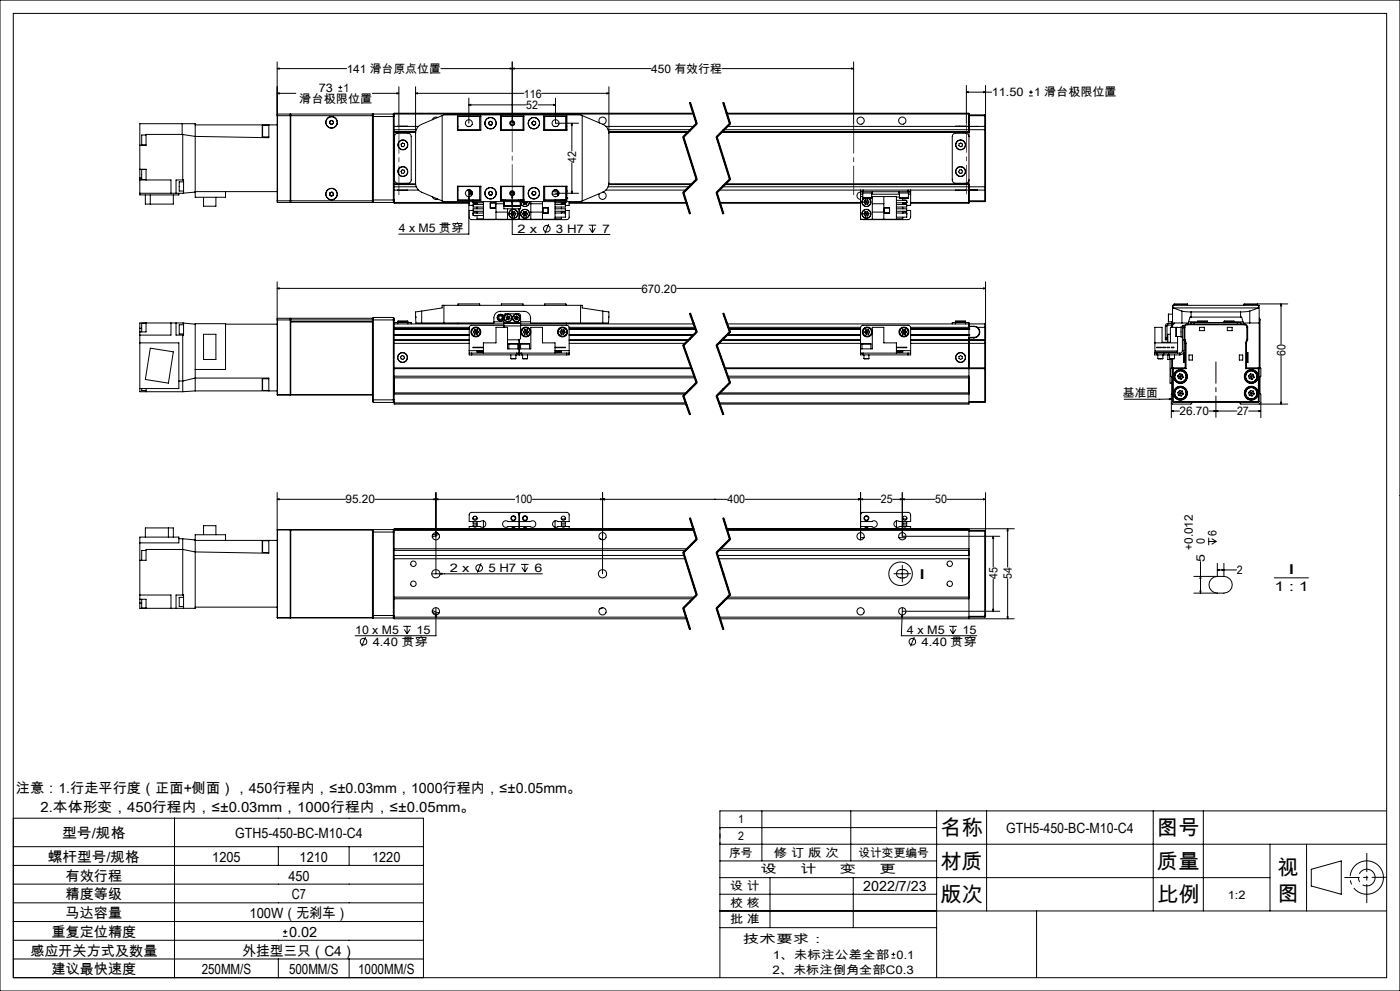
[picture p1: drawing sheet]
<svg xmlns="http://www.w3.org/2000/svg" width="420mm" height="297mm" viewBox="0 0 420 297" stroke-linecap="round" stroke-linejoin="round" font-family="sans-serif">
<g fill="none" stroke="#000" stroke-width=".3">
<path d="M0 0h420v297h-420zM4 4h412v289h-412zM83.1 18.6v41.6M153.7 18.6v18.3M256.1 18.6v18.8M54.6 37.1v3.2M58.6 37.4h24.5M78.8 37.5v3.5M78.8 37.5h1.8M80.6 37.4v3.9l-22-.4-3.8-.6M83.1 20.6l.6-.2v.3zM83.1 28l.6-.2v.3z"/>
<path d="M83.1 28h5.7M83.1 20.6h20.9M83.3 34.2v26.5M83.3 34.2l-.2 .5h28.6M83.3 34.2h3.8M87.1 34.2v26.5M87.1 34.2l.1 .1M87.2 34.3v26.3M87.2 34.2v26.5M87.2 34.2v.1M87.2 34.2h24.6M98.9 36.8l.3 .4"/>
<path d="M99.1 36.2l-.2 .6M99.7 36.1l.3 .5M99.7 36.1l-.6 .1M99.8 37.1l-.6 .1M100 36.6l-.2 .5M101.5 27.3h1.2M101.5 26.2h1.2M102.1 25.6v1.2M111.7 34.2v.5M111.7 34.7v25.5M111.7 34.2h.1M111.7 28h8"/>
<path d="M111.8 34.4v.5h6.5M111.8 34.2v.2M112 34.2v26.5M112 34.2h6M112 34.2l-.2 .2M118 34.2v26.5M118 34.2l.3 .2M118.3 34.4v.5M118.3 34.2v.2M118.3 34.9v25M118.3 37.9h7.3M118.3 39.6h6.4"/>
<path d="M118.3 39.7h6.4M118.3 34.2h89.8M118.3 38.9h6.6M118.3 39.5h6.4M119.1 27.8l.6 .2-.6 .1zM119.3 37.9h3M119.7 26v11.4M124.7 28l.6-.2v.3zM124.7 26v28.8a3 3 0 0 0 1.8 2.8l6.1 2.6M124.7 28h32.5M131.3 35.2h-.1a1.15 1.15 0 0 0-1.5 .7M132.3 20.6h63"/>
<path d="M132.6 34.6l-6.1 2.6a2.94 2.94 0 0 0-1.8 2.8M132.6 34.6v25.6M132.6 34.6l.6-.2h41l.5 .2M137.2 37.9h.2M137.2 38.9h.2M137.2 34.8h7.1v4.2h-7.1zM137.4 38.9h6.9M140.2 37.9h.9M140.7 31.4l.6-.1v.3zM140.7 29.4v7.5M140.7 31.4h17.2M143.9 34.9v4"/>
<path d="M144.3 34.9h-6.9v4.1M146.6 36.9l.3 .5M146.9 37.4h.5M146.9 36.4l-.3 .5M146.9 36.4h.6M147.5 36.4l.2 .5M147.7 36.9l-.3 .5M150.1 34.8h7.1v4.2h-7.1zM150.1 34.9h7.1M150.1 38.9h7.1M150.4 34.9v4M150.5 34.8l.2 .1"/>
<path d="M153.1 20.4l.6 .2-.6 .1zM153.7 20.6l.6-.2v.3zM156.9 34.9v4M159.6 36.7l.1 .6M159.7 37.3l.6 .2M160.1 36.3l.5 .2M160.1 36.3l-.5 .4M160.6 36.5l.1 .6M160.7 37.1l-.4 .4M161.4 31.4h5.3M162.5 28h20.2M163.1 34.9h6.8v4.1"/>
<path d="M163.1 34.8h7v4.2h-7zM163.1 38.9h6.8M163.4 34.9v4M166.1 31.3l.6 .1-.6 .2zM166.2 37.9h.9M166.7 29.4v7.5h6.9M169.8 34.9v4M169.9 37.9h.2M169.9 38.9h.2M171.6 36.9l.1 .6h-.3zM171.6 36.9v8.4M174.7 34.6l6.1 2.6a2.94 2.94 0 0 1 1.9 2.8"/>
<path d="M174.7 34.6v25.6M179.9 36.9a1.1 1.1 0 0 1 .3-1.7 1.1 1.1 0 0 1 1.6 .6 1.1 1.1 0 0 1-.9 1.4M181.8 37.9h26.4M182.1 27.8l.6 .2-.6 .1zM182.4 38.9h24.8M182.6 39.6h23.8M182.6 39.7h23.8M182.6 39.5h24M182.7 26l-.1 29.4a2.98 2.98 0 0 1-1.8 2.2l-6.1 2.6M206.8 30.8l2 6.3M207 30.7l2 6.4-4 4 4 12.6-4 4 2 6.4M207.2 30.7l2 6.3"/>
<path d="M208 33.9h-89.7v.3M208.9 36.9l-4 4M209.1 37.2l-4 4M216.4 39.7h74.3M216.4 39.6h74.3M216.5 39.5h74.2M216.6 20.6h39.5M216.8 30.8l2 6.3M217 30.7l2 6.4-4 4 4 12.6-4 4 2 6.4M217.2 30.7l2 6.3M217.2 38.9h78.2M218 33.9h72.7v.3"/>
<path d="M218.1 34.2h72.6M218.2 37.9h74M218.9 36.9l-4 4M219.1 37.2l-4 4M255.5 20.4l.6 .2-.6 .1zM286.7 37.9h3M289.9 27.6l.6-.1v.3zM289.9 27.6h7.6M289.9 25.6v11.5M290.7 34.2v4.7M290.7 38.9v17.1M290.7 34.4h4.7"/>
<path d="M290.7 34.7h4.7M292.2 37.9h-1.5v1M292.2 37.9h1.1M292.2 37.9h.1M295.1 27.5l.6 .1-.6 .2zM295.4 37.9h-3.2M295.4 37.9v1M295.4 37.9l.3 .2M295.4 38.9h.3M295.4 34.4v.3M295.4 34.4l.3 .2-.3 .1M295.4 34.7v3.2"/>
<path d="M295.4 38.9v17.1M295.7 25.6v12.5M295.7 38.1v.8M295.7 38.9v17.1M308.7 28.7h1.1M308.7 27.6h1.1M309.3 27.1v1.1M41.9 50.7v2.7M41.9 50.7v-13.6h16.7v22h9.1v-1.7M41.9 53.4v5h11.8v-.5M41.9 53.9h9.4v4M41.9 50.7h1.9v3.2"/>
<path d="M41.9 53.4h.6M43.6 58.4v2.8h8.4v-2.8M43.8 50.8h-1.3v3h1.3M43.8 40.5h-1.3v3h1.3M45.1 58.4v2.8M54.6 40.3h-10.8v3.2h-1.9M54.6 40.3h.2M54.8 40.3v13.6M55.1 54.5h-1.3v2.8h1.3M55.1 57.9h-13.2M55.1 57.9v-4h-2.3v4M58.6 57.4h24.5"/>
<path d="M58.6 57.6l-3.5 .3M61.1 59.1v2.7h3.7v-2.7M78.8 41h1.8M98.9 58.4l.5 .3M99 57.8l-.1 .6M99.6 57.6l.4 .4M99.6 57.6l-.6 .2M99.9 58.5l-.5 .2M100 58l-.1 .5M118.3 59.9h-6.5v.5M118.3 59.9v.5M118.3 55.2h6.4"/>
<path d="M118.3 57h7.3M118.3 56h6.6M118.3 55.3h6.4M118.6 40.2l.6-.3h3.1a.97 .97 0 0 1 1.1 1v13a.97 .97 0 0 1-1.1 1h-3a.96 .96 0 0 1-.9-1v-13zM119.3 57h3M120.3 43.2l.5-.3 .5 .2 .1 .5-.5 .4-.5-.2zM120.6 50.9l.6 .1 .2 .5-.3 .5-.6-.1-.2-.5zM129.7 58.9l.1 .2a1.08 1.08 0 0 0 1.5 .5M137.2 57h.2M137.2 55.8h7.1v4.2h-7.1zM137.2 56h.2M137.4 55.8v4.1h6.9"/>
<path d="M137.4 55.9h6.9M140.2 57h.6M140.7 59l.1 .6h-.3zM140.7 56.9v13.3h-21.1M140.8 57.5h.7M140.8 57h.3M140.8 57.5v.7M140.8 57v.5M140.8 58.2v.8M140.8 59.9v.1M140.8 58.2h.6M141.3 57.5v.4h.4"/>
<path d="M141.4 57.9v.8M141.5 57.3v.2M141.5 57.5h.1M141.9 59.9v.1M143.9 55.9v4M146.6 58l.3 .4M146.9 57.4l-.3 .6M146.9 58.4h.6M147.4 57.4l.3 .5M147.4 57.4h-.5M147.7 57.9l-.2 .5M150.1 55.8h7.1v4.2h-7.1z"/>
<path d="M150.1 59.9h7.1M150.1 55.9h7.1M150.4 55.9v4M150.7 59.9l-.2 .1M151.2 59.9v.1M151.7 59.9v.1M153.2 57.9h1M153.5 57.5h.4M153.7 58.7l.1 .6h-.3zM153.7 57.2v13.1h29.3M155.6 59.9v.1M156.2 59.9v.1"/>
<path d="M156.3 59.9h.1M156.9 55.9v4M157.2 60h-.1M159.6 58.1l.4 .4M159.8 57.5l-.2 .6M160.3 57.4l.4 .4M160.3 57.4l-.5 .1M160.5 58.3l-.5 .2M160.7 57.8l-.2 .5M163.1 55.8h7v4.2h-7zM163.1 55.9h6.8M163.4 55.9v4"/>
<path d="M165.7 58.2h1.7M165.7 57.5h1.9M166.2 57h.9M166.3 58.9h.2M166.5 59.9v.1M166.7 57.9h6.9M167.3 57.5v.4h.4M167.4 57.9v.8M168.4 59.9v.1M169.8 55.9v4M169.9 59.4h.2M169.9 59.3h.2"/>
<path d="M169.9 55.8v4.1h-6.8M169.9 57h.2M169.9 57.5h.2M169.9 56h.2M169.9 57.9h.2M170 57v.5M170.1 59.4h.1M171.4 57.3h.3l-.1 .6zM171.6 48.8v9.1M180.9 57.6a1.11 1.11 0 0 1 .9 1.4 1.11 1.11 0 0 1-1.5 .7 1.11 1.11 0 0 1-.4-1.7M181.8 57h24M182.4 56h24.4"/>
<path d="M182.6 55.3h24.8M204.8 41.1l4 12.7M204.8 57.8l2 6.3M205.2 41l4 12.7M205.2 57.7l2 6.3M207.6 55.2h-25M208.9 53.6l-4 4M209.1 53.9l-4 4M214.8 41.1l4 12.7M214.8 57.8l2 6.3M215.2 41l4 12.7M215.2 57.7l2 6.3"/>
<path d="M215.8 57h43.1M216.7 56h78.7M217.4 55.3h73.3M217.5 55.2h73.2M218.9 53.6l-4 4M219.1 53.9l-4 4M258.2 57.6a1.09 1.09 0 0 0-1.1 1.1 1.09 1.09 0 0 0 1.1 1.1M258.2 57.5h.7M258.2 57.5v.7M258.2 57v.5M258.2 58.2v7.5h10.7v-6.8h-7.4M258.2 58.9h.6"/>
<path d="M258.2 58.2h.6M258.7 57.5v.4h3v-.4M258.8 59.3h2.7M258.8 57.9v1.4M258.9 57v.5M258.9 57h13.5M258.9 57.5h13.5M259.3 59.4l-.6 .7-.1 .5M259.4 59.4l-.4 .3-.4 .9M259.5 59.9l-.3 .7M259.5 59.9l.8 1.3M260.3 59.9h-.8"/>
<path d="M260.3 59.9l.4 .7M260.3 59.9l-.7 1.3M260.4 59.4a1.3 1.3 0 0 1 .2 2.2 1.3 1.3 0 0 1-2-1M260.6 59.4a1.34 1.34 0 0 1 0 2.3 1.34 1.34 0 0 1-2-1.1M261.5 57.9v1.4M261.5 58.2h8.3M261.7 58.9v6.8M265.1 58.9v6.8M268.9 59.1h.9M269.7 57.5v.4h3v-.4M269.8 59.3l.1 .1M269.8 59.3h2.7"/>
<path d="M269.8 57.9v1.4M269.9 59.4h.1M270.8 59.4v.6M272.4 57.5h.8M272.4 57h19.8M272.4 57v.5M272.5 59.3l-2.6 .1M272.5 57.9v1.4M272.5 58.2h.7M273.2 57.5v.7M273.2 57v.5M273.2 58.2v3.4h-1.2"/>
<path d="M286.7 57h3M287.7 43.1l.6-.2 .4 .3-.1 .6-.5 .2-.4-.4zM287.8 51l.6-.1 .3 .4-.1 .6-.6 .1-.4-.5zM290.7 40.9a1.02 1.02 0 0 0-1-1h-3a.96 .96 0 0 0-1 1v13a.96 .96 0 0 0 1 1h3a1.02 1.02 0 0 0 1-1M290.7 56v4.7M290.7 56v.9h1.5M292.2 56.9l1.1 .1M292.2 57h1.1M292.2 56.9v.1M293.3 57h2.1M295.4 56h.3M295.4 56v1"/>
<path d="M295.4 57v3.2M295.7 56v.7M295.7 56.7l-.3 .3M295.7 56.7v3.5M83.1 60.2l.2 .5M83.1 60.2h28.6M83.3 60.7h3.8M87.2 60.6h.1M87.2 60.6l-.1 .1M87.2 60.6v.1M87.2 60.7h24.5M111.7 60.2v.5"/>
<path d="M111.7 60.6h.1M111.8 60.4v.2M111.8 60.6l-.1 .1M111.8 60.4l.2 .3M112 60.7h6M118.3 60.7v.2h22.5M118.3 60.4v.3M118.3 60.7h22.5M118.3 60.4l-.3 .3M132.6 60.2l.6 .2h41l.5-.2M140.8 60.4v1.2h1.1M141.9 60.4v.4"/>
<path d="M141.9 60.7h.1M141.9 60.6v.1M141.9 60.8a.61 .61 0 0 0 .6 .4 .61 .61 0 0 0 .6-.4v.5M141.9 63.1h-1.1v2.1l.2 .4 .5 .2 13.9-.1M141.9 63.8v.8h3.1M141.9 63.8h3.1M141.9 60.8h3.1M141.9 63.9v.3M142 60.9h1M142.2 64.6h.6M143.1 63.3v.5a.63 .63 0 0 0-.6-.3 .63 .63 0 0 0-.6 .3M143.1 62.1v.5"/>
<path d="M143.1 64.6v1h1.9M145 60.4v5.3h21.5v-5.3M145 61.3h-3.1v.8h3.1M145 62.6h-3.1v.7h3.1M147.1 60.8h1.6v1.6h-1.6zM147.1 62.3h1.5M147.1 60.8h1.5M148.8 60.4v5.3M148.8 63.6h3.5M148.8 61.1h2.4M151.2 60.4v.3M151.2 61.8v.8h5v-.8"/>
<path d="M151.2 60.7v1.1M151.2 60.7h.1M151.2 61.8h5M151.3 61.6h.1M151.3 61.6h2.3M151.3 60.4v1.2M152.3 62.6v3.1M153.2 64.1h1.6M153.2 64.1l.4 .6M153.6 61.6l-2.3 .1M153.6 60.7h.2M153.6 60.4v1.2"/>
<path d="M153.6 63.4h.8M153.6 63.4l-.4 .7M153.6 64.7h.8M153.6 63.4l.4 .7M153.8 61.6l1.3 .1M153.8 61.6h1.3M153.8 60.4v1.2M154 64.1l.4 .6M154 64.1l-.4 .6M154.4 63.4l.4 .7M154.4 63.4l-.4 .7M154.8 64.1l-.4 .6"/>
<path d="M155.1 61.6h1M155.8 62.6v3.1M156.1 61.6l-1 .1M156.1 60.7h.1M156.1 60.4v1.2M156.2 60.7v1.1M156.2 60.4a1.3 1.3 0 0 0 1.3 1.5 1.3 1.3 0 0 0 1.3-1.5M156.8 64.1h1.5M156.8 60.6h1.5M156.8 64.1l.3 .6M156.8 60.6l.3 .6M156.8 60.4v.2"/>
<path d="M157.1 63.4h.8M157.1 61.2h.8M157.1 64.7h.8M157.1 63.4l-.3 .7M157.1 63.4l.4 .7M157.4 60.4l.1 .2M157.5 64.1l.4 .6M157.5 64.1l-.4 .6M157.5 60.6l.4 .6M157.5 60.6l-.4 .6M157.6 60.4l-.1 .2M157.9 63.4l.4 .7"/>
<path d="M157.9 63.4l-.4 .7M158.2 60.4l.1 .2M158.3 64.1l-.4 .6M158.3 60.6l-.4 .6M158.9 60.4a1.35 1.35 0 0 1-1.4 1.5 1.35 1.35 0 0 1-1.3-1.5v.3M159.2 60.4v5.3M159.2 63.6h3.5M159.2 61.1h3.5M162.7 60.4v5.3M162.8 62.3h1.7v1.6h-1.7zM162.9 62.3h1.5v1.5h-1.5zM164.6 67.1l-1.1 2.9"/>
<path d="M166.5 61.3h3.1v.8h-3.1M166.5 62.6h3.1v.7h-3.1M166.5 63.8h3.1v1.3h-3.1M166.5 60.8h3.1M168.4 63.3v.5a.63 .63 0 0 1 .6-.3 .63 .63 0 0 1 .6 .3M168.4 62.1v.5M168.4 65.1v.5h-1.9M168.5 60.9h1M168.7 60h.6M169.6 60.8a.61 .61 0 0 1-.6 .4 .61 .61 0 0 1-.6-.4v.5M169.6 60h.1M169.6 60.4v.3z"/>
<path d="M169.6 63.9v.3M169.6 63.1h1.1v2.3l-.7 .4-13.9-.1M169.6 60.7h.1M170.7 60.4v1.2h-1.1M170.7 60.9h35.3M170.7 60.7h35.2M176.6 67.5h2.3M176.9 68.4l.8 1.3M177.7 67.5v2.2M178.6 68.4l-.9 1.3M215.9 60.7h42.3M216 60.9h42.2"/>
<path d="M259.2 64.1l.4 .6M259.2 60.6l.4 .6M259.2 60.6h1.5M259.5 63.4h.8M259.5 63.4l-.3 .7M259.5 63.4l.8 1.3M259.9 64.1h-.7M259.9 64.1h.8M259.9 64.1l-.3 .6M260.3 63.4l.4 .7M260.3 63.4l-.4 .7M260.3 64.7h-.7"/>
<path d="M260.3 61.2h-.7M260.7 64.1l-.4 .6M260.7 60.6l-.4 .6M261.7 63.6h3.4M261.7 61.1h3.4M265.3 62.3h1.6v1.6h-1.6zM266.8 62.3h-1.5v1.5h1.5M268.9 60h3.1v.8M268.9 61.3h3.1v.8h-3.1M268.9 62.6h3.1v.7h-3.1M268.9 63.8h3.1M268.9 60.8h3.1"/>
<path d="M270.8 63.3v.5a.66 .66 0 0 1 .6-.3 .66 .66 0 0 1 .6 .3M270.8 62.1v.5M270.8 65.1v.5h-1.9M270.9 60.9h1.1M271.1 60h.6M272 60.8a.64 .64 0 0 1-.6 .4 .64 .64 0 0 1-.6-.4v.5M272 60.4v.3M272 63.9v.3M272 63.1h1.2l-.1 2.3-.7 .4-13.8-.1M272 63.8v1.3h-3.1M272 60.7h.1M273.2 60.7h17.5"/>
<path d="M290.7 60.7v.2h-17.5M290.7 60.2h4.7M290.7 60.4h4.7M295.4 60.2h.3M295.4 60.2v.2M295.7 60.2l-.3 .2M41.9 98.4v1.1M41.9 99.5v17.9h12.9M41.9 98.4h.6M43.8 96.9h-1.3v2.6M43.8 96.8v2.7h-1.9M51.3 96.8v3.6h-9.4"/>
<path d="M52.8 96.8v3.6h2.3v-3.6M55.1 97.3h-1.3v2.8h1.3M55.1 96.8h-13.2v1.6M55.1 96.8l3.5 .4M67.7 97.2h15.4M83.1 86.4l.6-.1v.3zM83.1 84.5v33.8M83.1 86.4h109.3M83.3 95.4v23M83.3 95.4l-.2 .5h35.2M83.3 95.4h3.8M87.1 95.4v23"/>
<path d="M87.1 95.4l.1 23h24.6M87.2 96.4h24.6zM111.7 95.4v.5M111.7 95.4h-24.5l-.1 23M111.7 95.9l.1 23.9M111.8 95.4v.5M112 95.1v25.5M112 95.1h6M112 95.1l-.2 .3M118 95.1v25.5M118 95.1l.3 .3v.5M118.3 97.1h32.9"/>
<path d="M118.3 98.6h22.5M118.3 98.7h22.5M118.3 98.1h22.5M118.3 98.5h22.5M118.3 95.9v14.3M119.3 96.6l.2 .1M119.3 96.3h3M119.3 96.7h-.9v.4M119.3 96.6h3M119.3 96.7h3M119.3 96.3v.3M119.3 96.7v.4"/>
<path d="M122.3 96.6v.1M122.3 96.7h1.1v.4M122.3 96.3v.3M122.3 96.7v.4M124.7 95l.1 1.8h1.7M124.7 95h.1M126.5 96.8h21.7a3.4 3.4 0 0 1 .5-2.9l1.4-.6h7.1a1.99 1.99 0 0 1 2 2v1.5h21.6M126.5 93.2l-1.8 .3v1.5M126.5 93.2l6.1-.9v-.8h42.1v.8l6.1 .9M126.5 93.2v3.6M133.2 91.5v5.3M137.4 91.5v-.4h6.5v.4"/>
<path d="M137.4 96.8v.3M142 99.4l.3 .7M142 99.4l.8 .1M142.4 98.8l.8 .1M142.4 98.8l-.4 .6M142.4 98.8l.4 .7M142.8 99.5l.7 .1M142.8 99.5l.3 .7M142.8 99.5l-.5 .6M143.2 98.9l.3 .7M143.2 98.9l-.4 .6M143.5 99.6l-.4 .6"/>
<path d="M148.2 96.4h3M150.4 91.5v-.4h6.5v.4M151.2 96.9v.8M151.2 96.7v.2M151.2 96.7v-2.3l.4-.4 4.3 .1 .3 .4v2.2M151.2 97.5l-10.1 .1-.3 .5v7M151.2 96.7h5M151.2 96.9h5M151.2 97.7h5M151.2 97.7v.4M151.9 95.1l.1 .6M151.9 95.1l.5 .2"/>
<path d="M152 95.7l.5 .1M152.3 94.7l-.4 .4M152.3 94.7l.6 .2M152.3 94.7l.2 1.1M152.4 95.3l-.4 .4M152.4 95.3l.6 .2M152.9 94.9l.1 .6M152.9 94.9l-.5 .4M153 95.5l-.5 .3M154.4 95.5l.4 .3M154.5 94.9l-.1 .6M154.5 94.9l.4 .4"/>
<path d="M154.9 95.3l.5 .4M154.9 95.3l-.5 .2M155 94.7l.5 .4M155 94.7l-.5 .2M155 94.7l-.2 1.1M155.4 95.7l-.6 .1M155.5 95.1l-.1 .6M155.5 95.1l-.6 .2M156.2 97.7l-.1 3.9-.5 .2h-3.3M156.2 96.9v.8M156.2 96.7v.2M156.2 97.6h14.2l.3 .5v7"/>
<path d="M156.2 97.1h51.9M156.2 96.4h3M157 99.4l.3 .7M157 99.4l.8 .1M157.4 98.8l.8 .1M157.4 98.8l-.4 .6M157.4 98.8l.4 .7M157.8 99.5l.7 .1M157.8 99.5l.3 .7M157.8 99.5l-.5 .6M158.2 98.9l.3 .7M158.2 98.9l-.4 .6"/>
<path d="M158.5 99.6l-.4 .6M163.4 91.5v-.4h6.4l.1 .4M168 99.4l.3 .7M168 99.4l.8 .1M168.4 98.8l.8 .1M168.4 98.8l-.4 .6M168.4 98.8l.4 .7M168.8 99.5l.7 .1M168.8 99.5l.3 .7M168.8 99.5l-.5 .6M169.2 98.9l.3 .7M169.2 98.9l-.4 .6"/>
<path d="M169.5 99.6l-.4 .6M169.9 96.8v.3M170.7 98.6h38M170.7 98.7h38M170.7 98.1h37.8M170.7 98.5h37.9M174.2 91.5v5.3M180.8 93.2l1.9 .3-.2 3.3h-1.7M180.8 93.2v3.6M203 86.4h92.7M206.8 94l2 5.5M207 93.9l2 5.6-4 4 4 11.2-4 4 2 5.6"/>
<path d="M207.2 93.8l1 2.8M208.2 96.6l1 2.8zM208.9 99.4l-4 4M209.1 99.6l-4 4M216.8 94l2 5.5M217 93.9l2 5.6-4 4 4 11.2-4 4 2 5.6M217.2 93.8l2 5.6M218.1 97.1h77.3M218.5 98.1h39.7M218.6 98.5h39.6M218.7 98.6h39.5M218.7 98.7h39.5"/>
<path d="M218.9 99.4l-4 4M219.1 99.6l-4 4M259.4 99.6l.5 .6M259.8 98.9l-.4 .7M259.8 98.9l.4 .6M260.2 99.5l-.8 .1M260.2 99.5l.4 .6M260.2 99.5l-.3 .7M260.5 98.8l-.7 .1M260.5 98.8l.4 .6M260.5 98.8l-.3 .7M260.9 99.4l-.3 .7"/>
<path d="M260.9 99.4l-.7 .1M270.4 99.5l.4 .7M270.4 99.5h.8M270.8 98.8h.8M270.8 98.8l-.4 .7M270.8 98.8l.4 .7M271.2 99.5h.7M271.2 99.5l.3 .7M271.2 99.5l-.4 .7M271.6 98.8l.3 .7M271.6 98.8l-.4 .7M271.9 99.5l-.4 .7"/>
<path d="M273.2 98.1h17.5M273.2 98.6h17.5M273.2 98.7h17.5M273.2 98.5h17.5M286.7 96.6v.1M286.7 96.3h3M286.7 96.7h-1v.4M286.7 96.6h3M286.7 96.3v.3M286.7 96.7v.4M286.7 96.7h3M289.7 96.6l-.1 .1"/>
<path d="M289.7 96.7h1v.4M289.7 96.3v.3M289.7 96.7v.4M290.7 97.1v1M290.7 98.5v.1M290.7 98.6h.1M290.7 97.1v.7h1.5M290.7 98.1v.4M290.7 98.6v1.8M290.7 97.9h1.5M292.2 97.9a1.62 1.62 0 0 1 1.6 1.6 1.62 1.62 0 0 1-1.6 1.6M292.2 97.8l1.1 .3"/>
<path d="M292.2 97.8v.1M293.3 98.1a1.77 1.77 0 0 1 .6 2 1.77 1.77 0 0 1-1.7 1.2M293.3 98.1h2.1M295.1 86.3l.6 .1-.6 .2zM295.4 97.1v1M295.4 97.1l.3 .2v.8h-.3M295.4 98.1v3.7M295.7 84.5v17.3M349.6 97.7h.5M349.6 97.7v3.6M350.1 97.7v3.6M350.3 97.4l-.2 .3"/>
<path d="M350.3 96.9l-.5 .3-.2 .5M350.3 96.9v.5M350.5 94.2l.1 2.2M350.5 94.2h.1M350.6 94.2h-.1M350.6 94.2v2.2M350.6 96.4h1.2M350.6 94.2h1.2M351.5 96.4v1.7M351.8 96.7l-.2 .2h-1.3M351.8 97.4v.7M352 92.3h25.5"/>
<path d="M352 92.3l2.6 .9M352 91.5v.8M352.2 96.8l-.4 .6h-1.5M352.2 91.5v-.4h4.1v.4M352.2 91.3h4.1M352.8 98.1v2.8M352.8 98.1h1.5M353.3 98.1h-2.2v4.5h-2.5v-4.5h-2.1v7.7M354.6 93.2l2.7 .3M354.6 96.8h-2.8v-5.3h26v18.7M354.6 93.2v3.6M354.7 98h-.4v3h.4"/>
<path d="M354.7 98.2h.5M354.7 98.2v6.9M355.2 98.1v-.6h-.5v.7M355.2 98.1h.3M355.2 98.1v7M355.5 98.1v3.7M356.2 97.1a1.02 1.02 0 0 0-1 1M356.2 97.1v.2M356.2 97.3l-.6 .4-.1 .4M356.2 97.1h17.1M356.2 97.3h17.1M356.6 96.4h2.7"/>
<path d="M357.3 95h-.3l-.5 1.8h-1.9M357.3 93.5h14.9M357.3 93.5v1.5M357.3 95h14.9M358.2 96.7h-.9v.4M358.2 96.7h13.1M358.2 96.7v.4M359.3 96.3h3M359.3 96.6v.1M359.3 96.6h3M359.3 96.3v.3M359.9 98.1h1.4v1h-1.4z"/>
<path d="M362.3 96.6l-.1 .1M362.3 96.3v.3M367.2 96.3h3M367.2 96.6l.1 .1M367.2 96.6h3M367.2 96.3v.3M368.2 98.1h1.4v1h-1.4zM370.2 96.6v.1M370.2 96.4h2.7M370.2 96.3v.3M371.3 96.7h1v.4M371.3 96.7v.4"/>
<path d="M372.2 95h.3l.5 1.8h1.9M372.2 93.5v1.5M373.2 91.3h4.1M373.3 97.1a1.02 1.02 0 0 1 1 1M373.3 97.3l.6 .4 .2 .4M373.3 97.1v.2M374.1 98.1h.2M374.1 98.1v3.7M374.3 98.1v3.7M374.9 93.2l-2.7 .3M374.9 96.8h2.9M374.9 93.2v3.6"/>
<path d="M377.3 91.1v.4M377.5 92.3l-2.6 .9M377.5 91.5v.8M377.8 95.4l.2 .5M377.8 95.9h.2M378 95.9v14.3M384.3 91.1l.2 .6h-.3zM384.3 91.1v12.1M386.3 91.1h-13.1v.4M41.9 102.8h11.8v13.6h-11.8M42.5 116.4v.6h1.3M43.8 116.4v1"/>
<path d="M45.1 104.3l6.9 1.1-1.5 9.4-6.9-1.1zM53.7 114.2h1.1l3.8-.9h22v3.9M54.8 100.4v17M58.6 110.7h9.1v-13.7h-9.1v20.2M58.6 117.2h24.5M58.6 117.2l-3.8 .2M61.1 100.2h3.7v7.5h-3.7zM78.8 113.5v3.5M78.8 113.5h1.8M78.8 117h1.8M83.1 118.3l.2 .1M83.3 118.4h3.8"/>
<path d="M111.7 118.2l-28.6 .1M111.7 118.2l.1 .1M111.8 119.8l.2 .8M111.8 119.8h6.5M118.3 110.2v.3M118.3 110.5v10.6h87.5M118.3 110.5h89.2M118.3 112.7h90M118.3 110.2h89.1M118.3 113.2h90.2M118.3 118.1h87.3M118.3 117.8h87.6"/>
<path d="M118.3 100.4h22.5M118.3 100.3h22.5M118.3 101.8h22.5M118.3 102.1h22.5M118.3 102.9h22.5M118.3 100.5h22.5M120.6 106.6l.6 .1 .1 .6-.4 .4-.6-.1-.1-.6zM140.8 105.8h.7M140.8 105.8v.6h.7M140.8 105.1v.7M140.8 105.1h4.2M141.5 105.8h13.5"/>
<path d="M141.5 106.4h13.5M141.5 105.8v.6M142.3 100.1l.8 .1M145 105.8v-3h3.8v-4.7h3.5v6.5h6.9v-6.5h3.5v4.7h3.8v3M145 105.2h-1.9v.3h1.9M145 104.1h-3.1l3.1 .1M152.6 103.1h2.8M152.6 103.1v1.5M153.2 107.5h1.6M153.2 106.4v1.1M154.8 106.4v1.1M155 105.8h1.5"/>
<path d="M155 106.4h.8M155 105.8v.6M155.4 103.1v1.5M155.8 106.4h.7M155.8 101.8v4.6M156.2 103.1h2.7M156.2 103.1v1.5M156.5 105.8h13.5M156.5 106.4h13.5M156.5 105.8v.6M156.8 107.5h1.5M156.8 106.4v1.1"/>
<path d="M157.3 100.1l.8 .1M158.3 106.4v1.1M158.8 103l-2.6 .1M158.9 103.1h.1M158.9 103.1v1.5M166.5 105.2h1.9v.3h-1.9M166.5 104.1h3.1l-3.1 .1M166.5 105.1h4.2M168.3 100.1l.8 .1M170 105.8h.7M170 105.8v.6M170.7 105.8v.6h-.7"/>
<path d="M170.7 105.1v.7M170.7 100.4h37.4M170.7 100.3h37.5M170.7 101.8h36M170.7 102.1h35.7M170.7 102.9h34.9M170.7 100.5h37.3M204.8 103.5l4 11.2M204.8 118.7l2 5.6M205.2 103.4l4 11.2M205.2 118.6l2 5.6M208.9 114.5l-4 4"/>
<path d="M209.1 114.8l-4 4M214.8 103.5l4 11.2M214.8 118.7l2 5.6M215.2 103.4l4 11.2M215.2 118.6l2 5.6M215.5 118.1h75.2M215.6 102.9h42.6M215.9 117.8h74.8M216.4 102.1h41.8M216.7 101.8h41.5M217.4 110.2h78M217.5 110.5h77.9"/>
<path d="M218 100.5h40.2M218.1 100.4h40.1M218.2 100.3h40M218.3 112.7h72.4M218.5 113.2h72.2M218.9 114.5l-4 4M219.1 114.8l-4 4M258.2 105.8h.7M258.2 104.6h3.5v-6.5h3.4v4.7h3.8v3M258.6 103h.1M258.6 103.1h.1M258.6 103.1h2.7"/>
<path d="M258.6 103.1v1.5M258.6 103l2.7 .1M258.9 105.8h13.5M258.9 105.8v.6M258.9 106.4h13.5M259.2 107.5h1.5M259.2 106.4v1.1M260.6 100.1l-.7 .1M260.7 106.4v1.1M261.3 103.1v1.5M268.9 105.2h1.9v.3h-1.9M268.9 104.1h3.1l-3.1 .1"/>
<path d="M268.9 105.1h4.3M270.8 100.2h.7M272.4 105.8h.8M272.4 105.8v.6M273.2 105.1v-6.9l-.5-.7h-13.9l-.5 .3-.1 .4v8.2h.7M273.2 105.8v.6h-.8M273.2 105.1v.7M273.2 100.4h17.5M273.2 100.3h17.5M273.2 101.8h22.2M273.2 102.1h22.2M273.2 102.9h22.2"/>
<path d="M273.2 100.5h17.5M287.7 106.9l.5-.3 .5 .3v.6l-.5 .2-.5-.3zM290.7 100.5v20.6h-74.9M290.7 100.4v.1M290.7 100.4h.1M290.7 101.3h1.5M290.7 101.1h1.5M292.2 101.1v.2M295.4 110.2l.3 .2-.3 .1M295.4 110.2v.3M295.4 101.8h.3M295.4 101.8v.3"/>
<path d="M295.4 102.1v.8M295.4 102.9h.3M295.4 102.9v7.3M295.4 110.5v9.8M295.7 101.9l-.3 .2M295.7 101.8v.1M295.7 101.9v1M295.7 102.9v17.4M346.5 102.8h6.8M346.6 105.2h6.5v.3h-6.5zM347.1 104.1l1.2 .1zM347.1 105.8h-.7v.6h.7"/>
<path d="M347.1 105.8h6.8M347.1 106.4h2M347.1 105.8v.6M347.3 107.5h1.6M347.3 106.4v1.1M348.9 104.1l.7 .1zM348.9 106.4v1.1M349.1 106.4h1.5M349.1 105.8v.6M349.6 101.3v.5h.5v-.5M349.6 101.3h.5M350.1 104.1l.8 .1z"/>
<path d="M350.3 106.4v1.3h1.2M350.6 106.4h3.3M350.6 105.8v.6M350.8 119.4l.6 .2-.6 .2zM350.9 107.5h1.5M350.9 106.4v1.1M351 107.7v7.1h.5M351.1 100.2h-.8v2.4M351.4 119.6l-14.1 .1M351.4 104.1l.7 .1zM351.5 110.2l-.2 .2v2.3l.5 .5M351.5 110.2h4.1"/>
<path d="M351.5 107.6v2.6M351.5 113v5M351.8 110.5l.2-.3v.3M351.8 110.5h.2M351.8 117.8l-.4 .3v7.1M351.8 107.6v2.6M351.8 110.5v9.8M352 110.5h3.8M352 110.5v9.8M352.4 106.4v1.1M352.8 100.9h1.5M353.3 100.9v4.9"/>
<path d="M353.3 117.6l.2 .9M353.3 117.6l.8 .3M353.3 112.6l.2 .8M353.3 112.6l.8 .3M353.5 118.5l.9 .2M353.5 113.4l.9 .3M353.9 117l.8 .2M353.9 117l-.6 .6M353.9 117l.2 .9M353.9 112l.8 .2M353.9 112l-.6 .6M353.9 112l.2 .9"/>
<path d="M353.9 105.8v.6M354.1 117.9l-.6 .6M354.1 117.9l.3 .8M354.1 117.9l.9 .2M354.1 112.9l-.6 .5M354.1 112.9l.3 .8M354.1 112.9l.9 .2M354.7 105.1l-.3 .6-.5 .1M354.7 105.1h.5M354.7 117.2l.3 .9M354.7 117.2l-.6 .7M354.7 112.2l.3 .9"/>
<path d="M354.7 112.2l-.6 .7M355 118.1l-.6 .6M355 113.1l-.6 .6M355.2 105.1a1.33 1.33 0 0 1-1.3 1.3M355.2 105.7v3M355.2 108.7h.3M355.2 105.7h.3M355.3 102.1l.3 .8M355.5 101.8h-.3l.1 .3M355.5 101.8v.1M355.5 105.7h.1M355.5 101.9l-.2 .2"/>
<path d="M355.5 101.9l.3 1M355.5 105.7v3M355.6 108.6l-.1 .1M355.6 102.9h.2M355.6 110.2l.2 .3M355.6 102.9v7.3M355.8 102.9v7.6M356.7 106.4h1v1.5h-1zM371.8 106.4h1v1.5h-1zM373.7 102.9h.2M373.7 110.5h3.8M373.7 102.9v7.6"/>
<path d="M373.9 108.6l.1 .1M373.9 110.2l-.2 .3M373.9 110.2h4.1M373.9 102.9v7.3M374 105.7h-.1M374 101.9l-.3 1M374 101.9l.2 .2M374 105.7v3M374 108.7h.3M374 105.7h.3M374.1 101.8h.2M374.1 101.8l-.1 .1"/>
<path d="M374.2 102.1l-.3 .8M374.3 105.7v3M374.3 101.8l-.1 .3M374.5 117.6l.3 .9M374.5 117.6l1.7 .5M374.5 112.6l.3 .8M374.5 112.6l1.7 .5M374.8 118.5l.8 .2M374.8 113.4l.8 .3M375.1 117l.9 .2M375.1 117l-.6 .6M375.1 117l.3 .9"/>
<path d="M375.1 112l.9 .2M375.1 112l-.6 .6M375.1 112l.3 .9M375.4 117.9l-.6 .6M375.4 117.9l.2 .8M375.4 112.9l-.6 .5M375.4 112.9l.2 .8M376 117.2l.2 .9M376 117.2l-.6 .7M376 112.2l.2 .9M376 112.2l-.6 .7M376.2 118.1l-.6 .6"/>
<path d="M376.2 113.1l-.6 .6M377.5 110.5v-.3l.3 .3M377.5 110.5h.3M377.5 110.5v9.8M377.8 117.8l.4 .4v7M377.8 110.5v9.8M378 110.2l.2 .2v2.3l-.4 .5M378 113v5M384.3 106.7v14.4M112 120.6h6M118.3 120.8h87.4M118.3 120.3l-.3 .3"/>
<path d="M215.7 120.8h75M290.7 120.3h4.7M290.7 120.6h4.7M295.4 120.3h.3M295.4 120.3v.3M295.7 120.3l-.3 .3M351.4 123.2h2.5M351.4 123.2l.6-.2v.4zM351.8 120.3h.2M351.8 120.3l.2 .3M352 120.3v.3M352 120.3h25.5"/>
<path d="M352 120.6h25.5M357.8 120.6l-.5 .5h-5.5l-.4-.3M362.7 123.2h8.4M364.2 123l.6 .2-.6 .2zM364.8 123.2l.6-.2v.4zM371.8 120.6l.5 .5h14M374.6 123.2h3.6M377.5 120.3v.3M377.5 120.3h.3M377.6 123l.6 .2-.6 .2zM377.8 120.3l-.3 .3M378.2 120.6l-.4 .5"/>
<path d="M384.2 120.5h.3l-.2 .6zM50.5 158.2v2.8M83.1 149.6l.6-.1v.3zM83.1 149.6h20.5M83.1 147.6v37.5M83.3 158.7v26.5M83.3 158.7l28.4 .2M83.3 158.7h3.8M87.1 158.7v26.5M87.2 158.7h24.6v26.5h-24.6zM111.8 158.8l-.1 .1M112 158.7v26.5"/>
<path d="M112 158.7l-.2 .3v.5h6.5M112 158.7h6M112.5 149.6h41.9M118 158.7v26.5M118 158.7l.3 .3h89.8M118.3 158.6h89.7M130.2 149.5l.6 .1-.6 .2zM130.8 149.6l.6-.1v.3zM130.8 147.6v24.4M131.3 159.7l-1.6 .7M140.8 158.5v-.7h3.2a1.03 1.03 0 0 0 1.5 0 1.03 1.03 0 0 0 0-1.5 1.03 1.03 0 0 0-1.5 0h-3.2v-2.1l.2-.4 .4-.2h13.8l.4 .3 .2 .4 .2-.5 .4-.2h13.7l.5 .3 .1 2.4h-3.2a1.03 1.03 0 0 0-1.4 0 1.03 1.03 0 0 0 0 1.5 1.03 1.03 0 0 0 1.4 0h3.2v.7M141.9 155.1v.4"/>
<path d="M141.9 156.3v.5h1.2M141.9 155.5h1.2M142 158.5l.5-.3 .5 .3M142.2 154.8h.6M143.1 155.1v.4M143.1 156.3v1.5M143.1 157.3h-1.2v.5M145 156.1v1.9M151 156.5a1.08 1.08 0 0 1 1.5-.2h6.5a1.03 1.03 0 0 1 1.4 0 1.03 1.03 0 0 1 0 1.5 1.03 1.03 0 0 1-1.4 0h-6.5a1.02 1.02 0 0 1-1.3 0 1.02 1.02 0 0 1-.2-1.3zM153.4 158.5l.6-.4 .7 .4M153.5 158.5l.5-.3 .5 .3M155.4 153.7h.7"/>
<path d="M155.8 153.7v4.8M156.8 158.5l.7-.4 .7 .4M157 158.5l.5-.3 .5 .3M166.5 156.1v1.9M168.4 155.1v.4M168.4 156.3v1.5M168.4 157.3h1.2v.5M168.4 155.5h1.2M168.5 158.5l.5-.3 .5 .3M169.6 155.1v.4M169.6 156.3v.5h-1.2M180.2 149.5l.6 .1-.6 .2z"/>
<path d="M180.8 149.6l.6-.1v.3zM180.8 147.6v24.4M206.8 155.3l2 6.4M207 155.3l2 6.3-4 4 4 12.7-4 4 2 6.3M207.2 155.2l1 3.2M208 158.5h-89.7v27h87.7M208.2 158.4l1 3.2zM214.3 149.6h.1M216.8 155.3l2 6.4M217 155.3l2 6.3-4 4 4 12.7-4 4 2 6.3M217.2 155.2l2 6.4M218 158.5h86.3"/>
<path d="M218 158.6h72.7M218.1 159h77.3M218.2 149.6h-58.5M223.5 149.6h40.8M257.6 149.5l.6 .1-.6 .2zM258.2 149.6l.6-.1v.3zM258.2 147.6v13.5M258.2 156.3h3.2a1.03 1.03 0 0 1 1.5 0 1.03 1.03 0 0 1 0 1.5 1.03 1.03 0 0 1-1.5 0h-3.2M258.2 154.3l.1-.4 .5-.3h13.8l.4 .3 .2 2.4h-3.3a1.04 1.04 0 0 0-1.4 0 1.04 1.04 0 0 0 0 1.5 1.04 1.04 0 0 0 1.4 0h3.3v.7M258.2 153.7h.4M259.3 158.5l.6-.4 .7 .4M259.4 158.5l.5-.3 .5 .3"/>
<path d="M267.8 149.6h12.7M268.9 156.1v1.9M270.1 149.5l.6 .1-.6 .2zM270.7 149.6l.6-.1v.3zM270.7 147.6v13.1h29.2M270.8 155.1v.4M270.8 156.3v1.5M270.8 157.3h1.2v.5M270.8 155.5h1.2M270.9 158.5l.5-.3 .6 .3M272 155.1v.4M272 156.3v.5h-1.2"/>
<path d="M284.1 149.6h11.6M290.7 158.5v27M290.7 159.2h4.7M295.1 149.5l.6 .1-.6 .2zM295.4 159l.3 .1-.3 .1M295.4 159v.2M295.4 159.2v25.5M295.7 147.6v37.1M302.3 158.5l.1 .6h-.3zM302.3 158.5v11.5M41.9 179.6v1.1M41.9 162.7h11.8v-1.7h-11.8v18.6"/>
<path d="M41.9 178.3h9.4v4M41.9 179.6h1.9v2.7M42.5 179.6v2.6h1.3M43.6 161v-2.8h8.4v2.8M43.8 165h-1.3v2.9M53.7 161.5h1.1M54.8 161.5v16.8M54.8 161.5l3.8 .3M55.1 179h-1.3v2.8h1.3M58.6 162h24.5M61.1 160.3v-2.8h3.7v2.8M67.7 162v-1.7h-9.1v22h-16.7v-1.6"/>
<path d="M78.8 162.1v3.5M78.8 162.1h1.8M78.8 165.6h1.8M80.6 162v3.8l-22-.4-3.8-.7h-11v3.2h-1.9M118.3 167.4l87.3 .1M118.3 179.5h89.5M118.3 179h90M118.3 164.5h87.8M118.3 165h87.3M129.5 172h33.2M131.7 160.1l-2 .9M132 172l.6-.2v.3z"/>
<path d="M144.3 168.8l-1.1 2.8M156.3 169.2h2.3M156.6 170.1l.8 1.3M157.4 169.2v2.2M158.3 170.1l-.9 1.3M179.9 161.4l.9 .4M204.8 165.7l4 12.6M205.2 165.6l4 12.6M205.2 166.5h-86.9M208.9 161.5l-4 4M208.9 178.2l-4 4M209.1 161.7l-4 4"/>
<path d="M209.1 178.4l-4 4M214.8 165.7l4 12.6M215.2 165.6l4 12.6M215.2 166.5h75.5M215.5 167.5h75.2M215.7 165h75M216.1 164.5h74.6M217.8 179.5h72.9M218.3 179h72.4M218.9 161.5l-4 4M218.9 178.2l-4 4M219.1 161.7l-4 4"/>
<path d="M219.1 178.4l-4 4M258.2 161.1v.7M258.2 161.1h1M269.3 171.1a2.19 2.19 0 0 1 3 .4 1.25 1.25 0 0 1-1.1 1.7 1.75 1.75 0 0 1-2.2-.8l-.1-.4zM269.4 172h2.5M269.7 161.1h2M270.7 170.7v2.5M298 160.7l.1 .6h-.3zM298 160.7v9.3M298 173.5v9.7M302.3 173.5v12M358.1 172.8h9.1"/>
<path d="M360 177.2h.3l-.1 .6zM360.2 168.3v9.5M360.2 172.8l.1 .6h-.3zM362.6 161.1v2.3M362.6 162.3h2.3M363.5 161.4l1.4 .9M364.9 162.3l-1.4 .8M365.2 170.8l.6-.1v.3zM365.2 168.8v4a2.5 2.5 0 0 0-2.5 2.5 2.5 2.5 0 0 0 2.5 2.5M365.2 170.8h5.8M366.6 170.7l.6 .1-.6 .2zM367.2 168.8v4"/>
<path d="M367.2 172.8a2.5 2.5 0 0 1 2.5 2.5 2.5 2.5 0 0 1-2.5 2.5h-9.1M382.3 173.2h10.2M41.9 180.7h.6M52.8 182.3v-4h2.3v4M58.6 182h24.5M83.1 185.1l.2 .1M83.3 185.2h3.8M109.6 190.9l-1.1 2.8M111.7 185.1h-28.6M111.7 185.1h.1M111.8 185.2h-.1M112 185.2h6"/>
<path d="M118.3 184.5h-6.5v.5l.2 .2M121 187.7h2.3M121.3 188.6l.8 1.4M122.1 187.7v2.3M123 188.6l-.9 1.4M129.7 183.5l1.6 .7M129.7 182.9l2 .9M130.8 184.3l.1 .6h-.3zM130.8 182.1v8.4h-24.3M180.8 182.1l-.9 .4M204.8 182.3l2 6.4M205.2 182.2l2 6.4"/>
<path d="M205.8 185h-87.5l-.3 .2M214.8 182.3l2 6.4M215.2 182.2l2 6.4M215.8 185h79.6M216 185.5h88.3M270.7 184.3l.1 .6h-.3zM270.7 184.3l-.3 6.2h22.6M270.7 183.2h29.2M270.7 182.1v2.2M274.3 190.9l-1.1 2.8M284.8 187.7h2.2M285 188.6l.9 1.4"/>
<path d="M285.9 187.7v2.3M286.7 188.6l-.8 1.4M290.7 184.7h4.7M295.4 184.7h.3M295.4 184.7v.3M295.7 184.7l-.3 .3M297.8 182.6h.3l-.1 .6zM302.1 184.9h.3l-.1 .6zM4 245.2h123v47.8M4 253.7h123M4 259.4h123M52.4 245.2v47.8"/>
<path d="M83.5 253.7v5.7M104.7 253.7v5.7M216 253h200M216 248h65M216 258h65M228.6 243v15M255.2 243v15M281 243v50M296 243v30M346 243v30M361 243v30M381 253v20"/>
<path d="M392 253v20M416 243h-200v50M4 265h123M4 270.6h123M4 276.2h123M84.9 279.3h1.3M85.5 278.6v1.3M216 278h65M216 273h200M216 263h165M216 268h65M231 263v15"/>
<path d="M256 263v15M311 273v20M393.4 260.5l9-2.5v10l-9-2.5zM4 281.8h123M4 287.4h123M83.5 287.4v5.6M84.9 280.6h1.3M104.7 287.4v5.6M267.4 287.2h1.2M267.4 286h1.2M268 285.5v1.1"/>
<circle cx="99.5" cy="36.7" r="1.68"/>
<circle cx="99.5" cy="36.7" r="1.75"/>
<circle cx="140.7" cy="36.9" r="1.05"/>
<circle cx="147.2" cy="36.9" r="1.68"/>
<circle cx="147.2" cy="36.9" r="1.73"/>
<circle cx="153.7" cy="36.9" r=".75"/>
<circle cx="153.7" cy="36.9" r=".5"/>
<circle cx="160.2" cy="36.9" r="1.74"/>
<circle cx="160.2" cy="36.9" r="1.68"/>
<circle cx="166.7" cy="36.9" r="1.05"/>
<circle cx="258.2" cy="36.2" r="1.09"/>
<circle cx="270.7" cy="36.2" r="1.09"/>
<circle cx="99.5" cy="58.2" r="1.74"/>
<circle cx="99.5" cy="58.2" r="1.68"/>
<circle cx="120.8" cy="51.4" r="1.5"/>
<circle cx="120.9" cy="43.4" r="1.5"/>
<circle cx="120.9" cy="51.4" r="1.42"/>
<circle cx="120.9" cy="43.4" r="1.43"/>
<circle cx="140.7" cy="57.9" r="1.05"/>
<circle cx="147.2" cy="57.9" r="1.68"/>
<circle cx="147.2" cy="57.9" r="1.72"/>
<circle cx="153.7" cy="57.9" r=".74"/>
<circle cx="153.7" cy="57.9" r=".5"/>
<circle cx="160.2" cy="57.9" r="1.72"/>
<circle cx="160.2" cy="57.9" r="1.67"/>
<circle cx="166.7" cy="57.9" r="1.05"/>
<circle cx="288.2" cy="51.4" r="1.5"/>
<circle cx="288.2" cy="43.4" r="1.42"/>
<circle cx="288.2" cy="43.4" r="1.5"/>
<circle cx="288.2" cy="51.4" r="1.42"/>
<circle cx="154" cy="64.1" r="1.3"/>
<circle cx="154" cy="64.1" r="1.35"/>
<circle cx="157.5" cy="64.1" r="1.3"/>
<circle cx="157.5" cy="64.1" r="1.35"/>
<circle cx="164" cy="68.6" r=".99"/>
<circle cx="259.9" cy="64.1" r="1.3"/>
<circle cx="259.9" cy="64.1" r="1.35"/>
<circle cx="142.8" cy="99.5" r="1.3"/>
<circle cx="142.8" cy="99.5" r="1.36"/>
<circle cx="142.8" cy="99.5" r="1.5"/>
<circle cx="150.1" cy="95.2" r=".84"/>
<circle cx="150.2" cy="95.2" r="1.01"/>
<circle cx="150.2" cy="95.2" r=".51"/>
<circle cx="150.2" cy="95.2" r=".98"/>
<circle cx="152.4" cy="95.3" r="1.08"/>
<circle cx="152.4" cy="95.3" r="1.14"/>
<circle cx="154.9" cy="95.3" r="1.16"/>
<circle cx="154.9" cy="95.3" r="1.11"/>
<circle cx="157.8" cy="99.5" r="1.36"/>
<circle cx="157.8" cy="99.5" r="1.5"/>
<circle cx="157.8" cy="99.5" r="1.3"/>
<circle cx="168.8" cy="99.5" r="1.3"/>
<circle cx="168.8" cy="99.5" r="1.36"/>
<circle cx="168.8" cy="99.5" r="1.5"/>
<circle cx="260.2" cy="99.5" r="1.3"/>
<circle cx="260.2" cy="99.5" r="1.35"/>
<circle cx="260.2" cy="99.5" r="1.49"/>
<circle cx="271.2" cy="99.5" r="1.5"/>
<circle cx="271.2" cy="99.5" r="1.35"/>
<circle cx="271.2" cy="99.5" r="1.3"/>
<circle cx="120.8" cy="107.1" r="1.42"/>
<circle cx="120.8" cy="107.2" r="1.5"/>
<circle cx="288.2" cy="107.1" r="1.43"/>
<circle cx="288.2" cy="107.1" r="1.5"/>
<circle cx="354.1" cy="117.8" r="2.01"/>
<circle cx="354.1" cy="112.8" r="1.75"/>
<circle cx="354.1" cy="117.8" r="1.76"/>
<circle cx="354.1" cy="112.9" r="2"/>
<circle cx="354.1" cy="112.8" r="1.69"/>
<circle cx="354.1" cy="117.8" r="2.1"/>
<circle cx="354.1" cy="112.8" r="2.1"/>
<circle cx="354.1" cy="117.8" r="1.7"/>
<circle cx="375.4" cy="117.8" r="2.01"/>
<circle cx="375.4" cy="112.9" r="2"/>
<circle cx="375.4" cy="112.8" r="1.69"/>
<circle cx="375.4" cy="117.8" r="2.1"/>
<circle cx="375.4" cy="112.8" r="2.1"/>
<circle cx="375.4" cy="117.8" r="1.7"/>
<circle cx="375.4" cy="117.8" r="1.74"/>
<circle cx="142.5" cy="155.3" r=".62"/>
<circle cx="154" cy="155.3" r=".6"/>
<circle cx="154" cy="155.3" r=".75"/>
<circle cx="157.5" cy="155.3" r=".75"/>
<circle cx="157.5" cy="155.3" r=".61"/>
<circle cx="169" cy="155.3" r=".62"/>
<circle cx="259.9" cy="155.3" r=".75"/>
<circle cx="259.9" cy="155.3" r=".6"/>
<circle cx="271.4" cy="155.3" r=".61"/>
<circle cx="124" cy="168.9" r=".82"/>
<circle cx="124" cy="175" r=".83"/>
<circle cx="130.8" cy="160.7" r="1.1"/>
<circle cx="130.8" cy="172" r="1.24"/>
<circle cx="143.8" cy="170.2" r=".99"/>
<circle cx="180.8" cy="160.7" r="1.11"/>
<circle cx="180.8" cy="172" r="1.26"/>
<circle cx="258.2" cy="160.7" r="1.1"/>
<circle cx="270.2" cy="172" r="3.5"/>
<circle cx="270.7" cy="160.7" r="1.11"/>
<circle cx="284.9" cy="168.9" r=".82"/>
<circle cx="284.9" cy="175" r=".83"/>
<circle cx="109.1" cy="192.3" r="1"/>
<circle cx="130.8" cy="183.2" r="1.09"/>
<circle cx="180.8" cy="183.2" r="1.1"/>
<circle cx="258.2" cy="183.2" r="1.09"/>
<circle cx="270.7" cy="183.2" r="1.1"/>
<circle cx="273.7" cy="192.3" r=".99"/>
</g>
<path d="M412.4 262.3a2.5 2.5 0 0 0-4.1-1.1 2.5 2.5 0 0 0 1 4.2 2.5 2.5 0 0 0 3.2-2.9l-.1-.2" fill="none" stroke="#000" stroke-width=".3" stroke-dasharray="30.5 1.3 1.3 1.3" stroke-dashoffset="24.5" stroke-linecap="butt"/>
<path d="M414.8 261.5a5 5 0 0 0-8.3-2 5 5 0 0 0 2.2 8.3 5 5 0 0 0 6.2-6l-.1-.3" fill="none" stroke="#000" stroke-width=".3" stroke-dasharray="30.5 1.3 1.3 1.3" stroke-dashoffset="16.7" stroke-linecap="butt"/>
<g fill="none" stroke="#000" stroke-width=".3" stroke-dasharray="6.3 1.3 1.3 1.3 5.1">
<path d="M207 30.7l2 6.4M209 37.1l-4 4M217 30.7l2 6.4M219 37.1l-4 4M205 57.7l2 6.4M209 53.7l-4 4M215 57.7l2 6.4M219 53.7l-4 4M207 93.9l2 5.6M209 99.5l-4 4M217 93.9l2 5.6M219 99.5l-4 4"/>
<path d="M205 118.7l2 5.6M209 114.7l-4 4M215 118.7l2 5.6M219 114.7l-4 4M207 155.3l2 6.3M217 155.3l2 6.3M209 161.6l-4 4M209 178.3l-4 4M219 161.6l-4 4M219 178.3l-4 4M205 182.3l2 6.3M215 182.3l2 6.3"/>
</g>
<path d="M205 103.5l4 11.2M215 103.5l4 11.2" fill="none" stroke="#000" stroke-width=".3" stroke-dasharray="6.3 1.3 1.3 1.3 5.1" stroke-dashoffset="4.9"/>
<path d="M205 41.1l4 12.6M215 41.1l4 12.6M205 165.6l4 12.7M215 165.6l4 12.7" fill="none" stroke="#000" stroke-width=".3" stroke-dasharray="6.3 1.3 1.3 1.3 5.1" stroke-dashoffset="4.1"/>
<path d="M364.8 108.5v16.6" fill="none" stroke="#000" stroke-width=".3" stroke-dasharray="30.5 1.3 1.3 1.3" stroke-dashoffset="24.1"/>
<path d="M269.4 171.9h-1.2M270.7 170.7v-1.3M270.7 173.2v1.2M271.9 171.9h1.3" fill="none" stroke="#000" stroke-width=".3" stroke-dasharray="30.5 1.3 1.3 1.3"/>
<path d="M410 255.7v14.9" fill="none" stroke="#000" stroke-width=".3" stroke-dasharray="30.5 1.3 1.3 1.3" stroke-dashoffset="25"/>
<path d="M403.4 263l12.6-.1" fill="none" stroke="#000" stroke-width=".3" stroke-dasharray="30.5 1.3 1.3 1.3" stroke-dashoffset="26.1"/>
<path d="M216 248v5" fill="none" stroke="#000" stroke-width=".3" stroke-dasharray="30.5 1.3 1.3 1.3" stroke-dashoffset="29.9"/>
<path d="M119.7 58.4v-21M153.7 57.9v-21M256.1 58.3v-21M289.9 58.1v-21" fill="none" stroke="#f00" stroke-width=".3" stroke-dasharray="30.5 1.3 1.3 1.3" stroke-dashoffset="21.9"/>
<g fill="#000">
<path d="M350.8 119.4l.6 .2-.6 .2z"/>
<path d="M171.6 36.9l.1 .6h-.3zM171.4 57.3h.3l-.1 .6zM384.3 91.1l.2 .6h-.3zM384.2 120.5h.3l-.2 .6zM298 160.7l.1 .6h-.3zM297.8 182.6h.3l-.1 .6zM302.3 158.5l.1 .6h-.3zM302.1 184.9h.3l-.1 .6z"/>
<path d="M182.1 27.8l.6 .2-.6 .1zM124.7 28l.6-.2v.3z"/>
<path d="M295.1 27.5l.6 .1-.6 .2zM289.9 27.6l.6-.1v.3zM255.5 20.4l.6 .2-.6 .1zM153.7 20.6l.6-.2v.3zM295.1 149.5l.6 .1-.6 .2zM270.7 149.6l.6-.1v.3zM366.6 170.7l.6 .1-.6 .2zM365.2 170.8l.6-.1v.3z"/>
<path d="M83.1 86.4l.6-.1v.3zM295.1 86.3l.6 .1-.6 .2zM140.7 31.4l.6-.1v.3zM166.1 31.3l.6 .1-.6 .2zM140.7 59l-.2 .6h.3zM153.7 58.7l-.2 .6h.3zM83.1 20.6l.6-.2v.3zM153.1 20.4l.6 .2-.6 .1zM83.1 28l.6-.2v.3zM119.1 27.8l.6 .2-.6 .1zM83.1 149.6l.6-.1v.3zM130.2 149.5l.6 .1-.6 .2zM132 172l.6 .1v-.3zM130.8 149.6l.6-.1v.3zM180.2 149.5l.6 .1-.6 .2zM130.8 184.3l-.2 .6h.3zM270.7 184.3l-.2 .6h.3z"/>
<path d="M364.8 123.2l.6-.2v.4zM377.6 123l.6 .2-.6 .2z"/>
<path d="M364.2 123l.6 .2-.6 .2zM351.4 123.2l.6-.2v.4z"/>
<path d="M258.2 149.6l.6-.1v.3zM270.1 149.5l.6 .1-.6 .2zM180.8 149.6l.6-.1v.3zM257.6 149.5l.6 .1-.6 .2zM180.8 149.6l.6-.1v.3zM257.6 149.5l.6 .1-.6 .2z"/>
<path d="M360.2 172.8l.1 .6h-.3zM360 177.2h.3l-.1 .6z"/>
</g>
<g font-size="6.3">
<text x="282.1" y="250.3">名称</text>
<text x="347.1" y="250.3">图号</text>
<text x="282.1" y="260.3">材质</text>
<text x="347.1" y="260.3">质量</text>
<text x="383.3" y="262.1">视</text>
<text x="383.3" y="269.9">图</text>
<text x="282.1" y="270.3">版次</text>
<text x="347.1" y="270.3">比例</text>
</g>
<g font-size="4.2">
<text x="4.8" y="237.6">注意：1.行走平行度（正面+侧面），450行程内，≤±0.03mm，1000行程内，≤±0.05mm。</text>
<text x="12.2" y="243.3">2.本体形变，450行程内，≤±0.03mm，1000行程内，≤±0.05mm。</text>
<text x="18.6" y="251.3">型号/规格</text>
<text x="70.6" y="251.3">GTH5-450-BC-M10-C4</text>
<text x="301.9" y="249.5">GTH5-450-BC-M10-C4</text>
<text x="14.4" y="258.3">螺杆型号/规格</text>
<text x="19.7" y="263.9">有效行程</text>
<text x="63.7" y="258.3">1205</text>
<text x="86.5" y="263.9">450</text>
<text x="89.9" y="258.3">1210</text>
<text x="111.7" y="258.3">1220</text>
<text x="19.7" y="269.5">精度等级</text>
<text x="87.6" y="269.5">C7</text>
<text x="259" y="267">2022/7/23</text>
<text x="19.7" y="275.2">马达容量</text>
<text x="74.9" y="275.2">100W（无刹车）</text>
<text x="15.5" y="280.8">重复定位精度</text>
<text x="86.7" y="280.8">0.02</text>
<text x="9.1" y="286.4">感应开关方式及数量</text>
<text x="72.7" y="286.4">外挂型三只（C4）</text>
<text x="15.5" y="292">建议最快速度</text>
<text x="60.5" y="292">250MM/S</text>
<text x="86.7" y="292">500MM/S</text>
<text x="107.4" y="292">1000MM/S</text>
</g>
<g font-size="4.1">
<text x="275.6" y="173.6">I</text>
<text x="386.4" y="172">I</text>
<text x="382.3" y="177.2">1 : 1</text>
</g>
<g font-size="3.5">
<text x="104" y="21.8">141 滑台原点位置</text>
<text x="195.4" y="21.8">450 有效行程</text>
<text x="95.7" y="27.5">73</text>
<text x="103.1" y="27.5">1</text>
<text x="157.2" y="29.2">116</text>
<text x="297.5" y="28.9">11.50</text>
<text x="310.3" y="28.9">1 滑台极限位置</text>
<text x="89.8" y="31">滑台极限位置</text>
<text x="157.9" y="32.7">52</text>
<text x="172.8" y="48.8" transform="rotate(-90 172.8 48.8)">42</text>
<text x="119.6" y="69.7">4 x M5 贯穿</text>
<text x="155.3" y="69.8">2 x</text>
<text x="166.8" y="69.8">3 H7</text>
<text x="180.7" y="69.8">7</text>
<text x="192.4" y="87.7">670.20</text>
<text x="385.6" y="106.7" transform="rotate(-90 385.6 106.7)">60</text>
<text x="336.8" y="119.1">基准面</text>
<text x="353.9" y="124.5">26.70</text>
<text x="371.1" y="124.5">27</text>
<text x="103.6" y="150.9">95.20</text>
<text x="154.4" y="150.9">100</text>
<text x="218.2" y="150.9">400</text>
<text x="264.3" y="150.9">25</text>
<text x="280.5" y="150.9">50</text>
<text x="365" y="160.5" transform="rotate(-90 365 160.5)">6</text>
<text x="357.9" y="164.8" transform="rotate(-90 357.9 164.8)">+0.012</text>
<text x="361.4" y="163" transform="rotate(-90 361.4 163)">0</text>
<text x="135" y="171.5">2 x</text>
<text x="146.5" y="171.5">5 H7</text>
<text x="160.4" y="171.5">6</text>
<text x="299.2" y="173.5" transform="rotate(-90 299.2 173.5)">45</text>
<text x="303.6" y="173.5" transform="rotate(-90 303.6 173.5)">54</text>
<text x="361.4" y="168.3" transform="rotate(-90 361.4 168.3)">5</text>
<text x="371" y="172.1">2</text>
<text x="106.6" y="190">10 x M5</text>
<text x="124.9" y="190">15</text>
<text x="272.1" y="190">4 x M5</text>
<text x="288.7" y="190">15</text>
<text x="111.8" y="193.6">4.40 贯穿</text>
<text x="276.5" y="193.6">4.40 贯穿</text>
<text x="221.4" y="246.8">1</text>
<text x="221.4" y="251.8">2</text>
<text x="218.8" y="256.8">序号</text>
<text x="232.2" y="256.8">修 订 版 次</text>
<text x="257.5" y="256.8">设计变更编号</text>
<text x="228.2" y="261.8">设</text>
<text x="240.1" y="261.8">计</text>
<text x="252" y="261.8">变</text>
<text x="263.9" y="261.8">更</text>
<text x="219.1" y="266.7">设 计</text>
<text x="368.3" y="269.3">1:2</text>
<text x="219.1" y="271.7">校 核</text>
<text x="219.1" y="276.7">批 准</text>
<text x="222.9" y="282.7">技术要求：</text>
<text x="231.8" y="287.3">1、未标注公差全部 0.1</text>
<text x="231.7" y="291.8">2、未标注倒角全部C0.3</text>
</g>
</svg>
